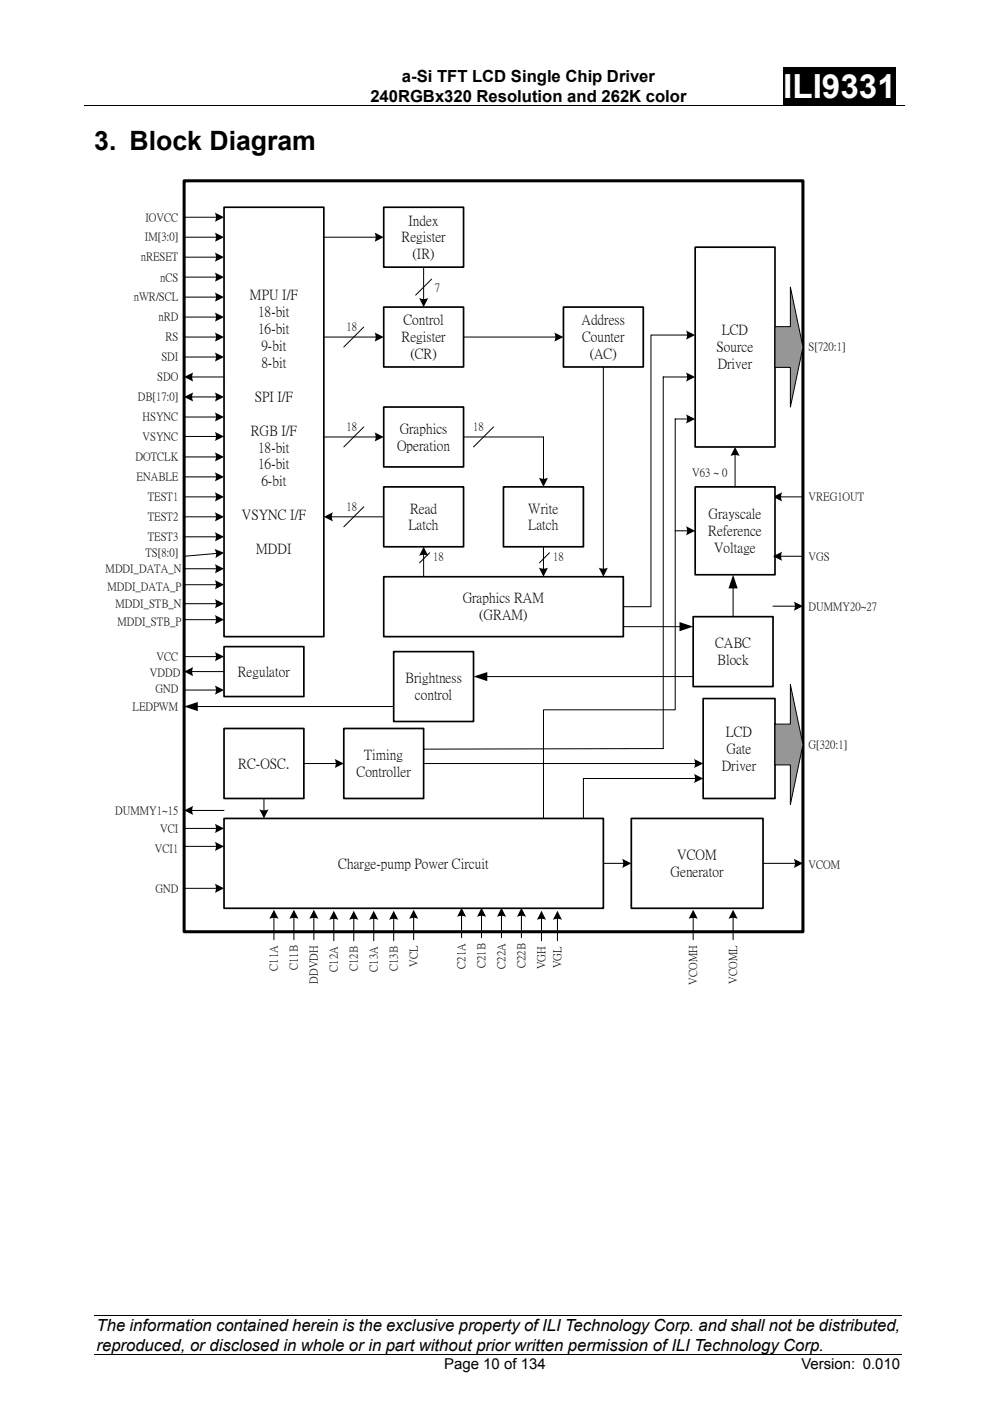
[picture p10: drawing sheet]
<svg xmlns="http://www.w3.org/2000/svg" width="210mm" height="297mm" viewBox="0 0 210 297" stroke-linecap="round" stroke-linejoin="round" font-family="sans-serif">
<path d="M166.1 14.2h23.9v8.1h-23.9z" fill="#000"/>
<path d="M17.8 22.4h174.1M20 278.9h171.3M20 287.2h171.3" fill="none" stroke="#000" stroke-width=".21"/>
<path d="M39.1 38.3h131.2v159.2h-131.2z" fill="#fff"/>
<path d="M39.1 38.3h131.2v159.2h-131.2z" fill="none" stroke="#000" stroke-width=".65"/>
<path d="M47.5 43.9h21.2v91.1h-21.2z" fill="#fff"/>
<path d="M47.5 43.9h21.2v91.1h-21.2z" fill="none" stroke="#000" stroke-width=".36"/>
<g fill="none" stroke="#000" stroke-width=".22">
<path d="M39.1 50.3h7M39.1 54.5h7M39.1 58.8h7M39.1 63h7M39.1 67.2h7M39.1 71.5h7M39.1 75.7h7M40.5 79.9h7M39.1 88.4h7M39.1 92.5h7M39.1 96.9h7M40.5 84.2h5.6"/>
<path d="M39.1 105.3h7M39.1 109.6h7M46.1 117.3l-7 .6"/>
</g>
<g fill="#000">
<path d="M45.6 49.3l1.9 1-1.9 1 .2-1.2z" fill-rule="evenodd"/>
<path d="M45.6 53.6l1.9 .9-1.9 1 .2-1.2z" fill-rule="evenodd"/>
<path d="M45.6 57.8l1.9 1-1.9 .9 .2-1.1z" fill-rule="evenodd"/>
<path d="M39.1 79.9l1.9-.9-.2 .7 .2 1.2z" fill-rule="evenodd"/>
<path d="M45.6 62l1.9 1-1.9 1 .2-1.2z" fill-rule="evenodd"/>
<path d="M45.6 66.3l1.9 .9-1.9 1 .2-1.2z" fill-rule="evenodd"/>
<path d="M45.6 70.5l1.9 1-1.9 .9 .2-1.1z" fill-rule="evenodd"/>
<path d="M45.6 74.7l1.9 1-1.9 1 .2-1.2z" fill-rule="evenodd"/>
<path d="M39.1 84.2l1.9-1-.2 .8 .2 1.1z" fill-rule="evenodd"/>
<path d="M45.6 83.2l1.9 1-1.9 .9 .2-1.1z" fill-rule="evenodd"/>
<path d="M45.6 87.4l1.9 1-1.9 1 .2-1.2z" fill-rule="evenodd"/>
<path d="M45.6 91.6l1.9 .9-1.9 1 .2-1.2z" fill-rule="evenodd"/>
<path d="M45.6 95.9l1.9 1-1.9 .9 .2-1.1z" fill-rule="evenodd"/>
<path d="M45.6 104.4l1.9 .9-1.9 1 .2-1.2z" fill-rule="evenodd"/>
<path d="M45.6 108.6l1.9 1-1.9 1 .2-1.2z" fill-rule="evenodd"/>
<path d="M45.5 116.4l2 .8-1.8 1.1 .1-.8z" fill-rule="evenodd"/>
</g>
<path d="M47.5 137.1h17v10.6h-17z" fill="#fff"/>
<path d="M47.5 137.1h17v10.6h-17z" fill="none" stroke="#000" stroke-width=".36"/>
<path d="M39.1 139.2h7M39.1 146.3h7" fill="none" stroke="#000" stroke-width=".22"/>
<g fill="#000">
<path d="M45.6 138.3l1.9 .9-1.9 1 .2-1.2z" fill-rule="evenodd"/>
<path d="M45.6 145.4l1.9 .9-1.9 1 .2-1.2z" fill-rule="evenodd"/>
</g>
<path d="M47.5 154.5h17v14.8h-17z" fill="#fff"/>
<path d="M47.5 154.5h17v14.8h-17z" fill="none" stroke="#000" stroke-width=".36"/>
<path d="M72.9 154.5h17v14.8h-17z" fill="#fff"/>
<path d="M72.9 154.5h17v14.8h-17z" fill="none" stroke="#000" stroke-width=".36"/>
<path d="M64.5 161.9h7" fill="none" stroke="#000" stroke-width=".22"/>
<path d="M71 160.9l1.9 1-1.9 .9 .2-1.1z" fill-rule="evenodd" fill="#000"/>
<path d="M47.5 173.5h80.5v19.1h-80.5z" fill="#fff"/>
<path d="M47.5 173.5h80.5v19.1h-80.5z" fill="none" stroke="#000" stroke-width=".36"/>
<path d="M165.4 105.3h4.9M39.1 175.6h7M58.1 194.4v4.8M62.3 194.4v4.8M66.6 194.4v4.8M70.8 194.6v4.9M75 194.6v4.9M87.7 194.4v4.8M106.4 193.9v4.9M110.6 193.9v4.9M114.9 194.6v4.9M118.2 194.6v4.9" fill="none" stroke="#000" stroke-width=".22"/>
<g fill="#000">
<path d="M164 105.3l1.9-.9-.2 1.1 .2 .8z" fill-rule="evenodd"/>
<path d="M45.6 174.7l1.9 .9-1.9 1 .2-1.2z" fill-rule="evenodd"/>
<path d="M58.1 192.9l1 1.9-.8-.2-1.2 .2z" fill-rule="evenodd"/>
<path d="M62.3 192.9l1 1.9-.8-.2-1.1 .2z" fill-rule="evenodd"/>
<path d="M66.6 192.9l.9 1.9-.7-.2-1.2 .2z" fill-rule="evenodd"/>
<path d="M70.8 193.1l1 1.9-.8-.2-1.2 .2z" fill-rule="evenodd"/>
<path d="M75 193.1l1 1.9-.8-.2-1.1 .2z" fill-rule="evenodd"/>
<path d="M87.7 192.9l1 1.9-.8-.2-1.1 .2z" fill-rule="evenodd"/>
<path d="M106.4 192.5l.9 1.9-.7-.2-1.2 .2z" fill-rule="evenodd"/>
<path d="M110.6 192.5l1 1.9-.8-.2-1.2 .2z" fill-rule="evenodd"/>
<path d="M114.9 193.1l.9 1.9-.8-.2-1.1 .2z" fill-rule="evenodd"/>
<path d="M118.2 193.1l1 1.9-.8-.2-1.1 .2z" fill-rule="evenodd"/>
</g>
<path d="M133.9 173.5h27.9v19.1h-27.9z" fill="#fff"/>
<path d="M133.9 173.5h27.9v19.1h-27.9z" fill="none" stroke="#000" stroke-width=".36"/>
<path d="M56 169.3v2.8M128 183h4.4M147 194.4v4.8M155.5 194.4v4.8M161.8 183h7" fill="none" stroke="#000" stroke-width=".22"/>
<g fill="#000">
<path d="M55 171.6l1.2 .2 .8-.2-1 1.9z" fill-rule="evenodd"/>
<path d="M132 182.1l1.9 .9-1.9 1 .2-1.2z" fill-rule="evenodd"/>
<path d="M147 192.9l1 1.9-.8-.2-1.2 .2z" fill-rule="evenodd"/>
<path d="M155.5 192.9l1 1.9-.8-.2-1.2 .2z" fill-rule="evenodd"/>
<path d="M168.4 182.1l1.9 .9-1.9 1 .2-1.2z" fill-rule="evenodd"/>
</g>
<path d="M81.4 43.9h16.9v12.7h-16.9z" fill="#fff"/>
<path d="M81.4 43.9h16.9v12.7h-16.9z" fill="none" stroke="#000" stroke-width=".36"/>
<path d="M68.7 50.3h11.2" fill="none" stroke="#000" stroke-width=".22"/>
<path d="M79.5 49.3l1.9 1-1.9 1 .2-1.2z" fill-rule="evenodd" fill="#000"/>
<path d="M81.4 65.1h16.9v12.7h-16.9z" fill="#fff"/>
<path d="M81.4 65.1h16.9v12.7h-16.9z" fill="none" stroke="#000" stroke-width=".36"/>
<path d="M89.9 56.6v7M91.5 59.2l-3.3 3.4M68.7 71.5h11.2M77.2 69.3l-4.3 4.3" fill="none" stroke="#000" stroke-width=".22"/>
<g fill="#000">
<path d="M79.5 70.5l1.9 1-1.9 .9 .2-1.1z" fill-rule="evenodd"/>
<path d="M88.9 63.2l1.2 .2 .7-.2-.9 1.9z" fill-rule="evenodd"/>
</g>
<path d="M81.4 86.3h16.9v12.7h-16.9z" fill="#fff"/>
<path d="M81.4 86.3h16.9v12.7h-16.9z" fill="none" stroke="#000" stroke-width=".36"/>
<path d="M68.7 92.6h11.2M77.2 90.5l-4.3 4.3" fill="none" stroke="#000" stroke-width=".22"/>
<path d="M79.5 91.7l1.9 .9-1.9 1 .2-1.2z" fill-rule="evenodd" fill="#000"/>
<path d="M81.4 103.2h16.9v12.7h-16.9z" fill="#fff"/>
<path d="M81.4 103.2h16.9v12.7h-16.9z" fill="none" stroke="#000" stroke-width=".36"/>
<path d="M104.7 90.5l-4.3 4.3M115.3 92.6v9.2M70.1 109.6h11.3M77.2 107.5l-4.3 4.2" fill="none" stroke="#000" stroke-width=".22"/>
<g fill="#000">
<path d="M68.7 109.6l1.9-1-.2 .8 .2 1.2z" fill-rule="evenodd"/>
<path d="M114.3 101.3l1.2 .2 .7-.2-.9 1.9z" fill-rule="evenodd"/>
</g>
<path d="M106.8 103.2h16.9v12.7h-16.9z" fill="#fff"/>
<path d="M106.8 103.2h16.9v12.7h-16.9z" fill="none" stroke="#000" stroke-width=".36"/>
<path d="M98.3 92.6h17" fill="none" stroke="#000" stroke-width=".22"/>
<path d="M81.4 122.3h50.8v12.7h-50.8z" fill="#fff"/>
<path d="M81.4 122.3h50.8v12.7h-50.8z" fill="none" stroke="#000" stroke-width=".36"/>
<path d="M89.9 117.4v4.9M91.1 117.2l-2.1 2.1M115.3 115.9v4.9M116.5 117.2l-2.1 2.1" fill="none" stroke="#000" stroke-width=".22"/>
<g fill="#000">
<path d="M89.9 115.9l.9 2-.7-.3-1.2 .3z" fill-rule="evenodd"/>
<path d="M114.3 120.4l1.2 .2 .7-.2-.9 1.9z" fill-rule="evenodd"/>
</g>
<path d="M119.5 65.1h16.9v12.7h-16.9z" fill="#fff"/>
<path d="M119.5 65.1h16.9v12.7h-16.9z" fill="none" stroke="#000" stroke-width=".36"/>
<path d="M98.3 71.5h19.7M128 77.8v43" fill="none" stroke="#000" stroke-width=".22"/>
<g fill="#000">
<path d="M117.6 70.5l1.9 1-1.9 .9 .2-1.1z" fill-rule="evenodd"/>
<path d="M127 120.4l1.2 .2 .7-.2-.9 1.9z" fill-rule="evenodd"/>
</g>
<path d="M147.4 52.4h17v42.4h-17z" fill="#fff"/>
<path d="M147.4 52.4h17v42.4h-17z" fill="none" stroke="#000" stroke-width=".36"/>
<path d="M146 71h-7.9v57.6h-5.9" fill="none" stroke="#000" stroke-width=".22"/>
<path d="M145.5 70.1l1.9 .9-1.9 1 .2-1.2z" fill-rule="evenodd" fill="#000"/>
<path d="M147.4 103.2h17v18.7h-17z" fill="#fff"/>
<path d="M147.4 103.2h17v18.7h-17z" fill="none" stroke="#000" stroke-width=".36"/>
<path d="M155.9 96.2v7" fill="none" stroke="#000" stroke-width=".22"/>
<path d="M155.9 94.8l1 1.9-.8-.2-1.2 .2z" fill-rule="evenodd" fill="#000"/>
<path d="M167.6 60.9l2.7 12.7-2.7 12.7v-8.4h-3.2v-8.6h3.2z" fill-rule="evenodd" fill="#969696"/>
<path d="M167.6 60.9l2.7 12.7-2.7 12.7v-8.4h-3.2v-8.6h3.2z" fill="none" stroke="#000" stroke-width=".21"/>
<path d="M149.1 148.1h15.3v21.2h-15.3z" fill="#fff"/>
<path d="M149.1 148.1h15.3v21.2h-15.3z" fill="none" stroke="#000" stroke-width=".36"/>
<path d="M146 88.8h-2.8v61.7h-27.9v23M143.2 112.5h2.8M147.7 165.1h-24v8.4" fill="none" stroke="#000" stroke-width=".22"/>
<g fill="#000">
<path d="M145.5 87.9l1.9 .9-1.9 1 .2-1.2z" fill-rule="evenodd"/>
<path d="M145.5 111.6l1.9 .9-1.9 1 .2-1.2z" fill-rule="evenodd"/>
<path d="M147.2 164.1l1.9 1-1.9 .9 .2-1.1z" fill-rule="evenodd"/>
</g>
<path d="M167.6 145.1l2.7 12.8-2.7 12.7v-8.4h-3.2v-8.7h3.2z" fill-rule="evenodd" fill="#969696"/>
<path d="M167.6 145.1l2.7 12.8-2.7 12.7v-8.4h-3.2v-8.7h3.2z" fill="none" stroke="#000" stroke-width=".21"/>
<g fill="none" stroke="#000" stroke-width=".22">
<path d="M39.1 46.1h7M146 79.9h-5.3v78.8l-50.8 .1M39.1 101.1h7M39.1 113.8h7M165.4 117.9h4.9M39.1 120.6h7M39.1 124h7M39.1 128h7M39.1 131.4h7M164 128.5h4.8M40.5 142.4h7M39.1 179.5h7"/>
<path d="M40.5 171.8h7M89.9 161.9h57.8M39.1 188.3h7M79.3 194.6v4.9M83.5 194.6v4.9M97.9 193.9v4.9M102.1 193.9v4.9"/>
</g>
<g fill="#000">
<path d="M45.6 45.1l1.9 1-1.9 .9 .2-1.1z" fill-rule="evenodd"/>
<path d="M145.5 79l1.9 .9-1.9 1 .2-1.2z" fill-rule="evenodd"/>
<path d="M45.6 100.1l1.9 1-1.9 1 .2-1.2z" fill-rule="evenodd"/>
<path d="M45.6 112.8l1.9 1-1.9 1 .2-1.2z" fill-rule="evenodd"/>
<path d="M164 117.9l1.9-.9-.2 1.1 .2 .8z" fill-rule="evenodd"/>
<path d="M45.6 119.6l1.9 1-1.9 1 .2-1.2z" fill-rule="evenodd"/>
<path d="M45.6 123l1.9 1-1.9 .9 .2-1.1z" fill-rule="evenodd"/>
<path d="M45.6 127l1.9 1-1.9 1 .2-1.2z" fill-rule="evenodd"/>
<path d="M45.6 130.4l1.9 1-1.9 1 .2-1.2z" fill-rule="evenodd"/>
<path d="M168.4 127.6l1.9 .9-1.9 1 .2-1.2z" fill-rule="evenodd"/>
<path d="M39.1 142.4l1.9-1-.2 .8 .2 1.2z" fill-rule="evenodd"/>
<path d="M39.1 171.8l1.9-.9-.2 1.1 .2 .8z" fill-rule="evenodd"/>
<path d="M45.6 178.5l1.9 1-1.9 .9 .2-1.1z" fill-rule="evenodd"/>
<path d="M147.2 160.9l1.9 1-1.9 .9 .2-1.1z" fill-rule="evenodd"/>
<path d="M45.6 187.4l1.9 .9-1.9 1 .2-1.2z" fill-rule="evenodd"/>
<path d="M79.3 193.1l.9 1.9-.7-.2-1.2 .2z" fill-rule="evenodd"/>
<path d="M83.5 193.1l1 1.9-.8-.2-1.2 .2z" fill-rule="evenodd"/>
<path d="M97.9 192.5l1 1.9-.8-.2-1.2 .2z" fill-rule="evenodd"/>
<path d="M102.1 192.5l1 1.9-.8-.2-1.1 .2z" fill-rule="evenodd"/>
</g>
<path d="M83.5 138.2h16.9v14.8h-16.9z" fill="#fff"/>
<path d="M83.5 138.2h16.9v14.8h-16.9z" fill="none" stroke="#000" stroke-width=".36"/>
<path d="M147 130.7h17v14.9h-17z" fill="#fff"/>
<path d="M147 130.7h17v14.9h-17z" fill="none" stroke="#000" stroke-width=".36"/>
<path d="M132.2 132.9h12.2M155.5 124.5v6.2M41.7 149.8h41.8M103.1 143.4h43.9" fill="none" stroke="#000" stroke-width=".22"/>
<path d="M144.1 131.9l2.9 1-2.9 .9zM155.5 121.9l1 2.9h-2zM39.1 149.8l2.9-1v2zM100.4 143.4l3-.9v1.9z" fill="#000"/>
<text font-size="7" fill="#fff" x="166.1" y="20.8">ILI9331</text>
<text font-size="5.7" x="20" y="31.7">3. Block Diagram</text>
<g font-size="3.5">
<text x="85.2" y="17.5">a-Si TFT LCD Single Chip Driver</text>
<text x="78.5" y="21.5">240RGBx320 Resolution and 262K color</text>
<text x="20.5" y="286.3">reproduced, or disclosed in whole or in part without prior written permission of ILI Technology Corp.</text>
<text x="20.5" y="282.3">The information contained herein is the exclusive property of ILI Technology Corp. and shall not be distributed,</text>
</g>
<g font-size="3.2">
<text x="94.2" y="290.2">Page 10 of 134</text>
<text x="170" y="290.2">Version: 0.010</text>
</g>
<g font-size="3">
<text x="86.7" y="47.6">Index</text>
<text x="85.2" y="51.2">Register</text>
<text x="87.5" y="54.8">(IR)</text>
<text x="53" y="63.5">MPU I/F</text>
<text x="54.7" y="67">18-bit</text>
<text x="54.7" y="70.6">16-bit</text>
<text x="85.6" y="68.8">Control</text>
<text x="123.4" y="68.8">Address</text>
<text x="153.1" y="70.9">LCD</text>
<text x="55.4" y="74.2">9-bit</text>
<text x="55.4" y="77.8">8-bit</text>
<text x="85.2" y="72.3">Register</text>
<text x="87" y="75.9">(CR)</text>
<text x="123.4" y="72.3">Counter</text>
<text x="125.1" y="75.9">(AC)</text>
<text x="152" y="74.5">Source</text>
<text x="152.3" y="78.1">Driver</text>
<text x="54" y="85">SPI I/F</text>
<text x="53.2" y="92.1">RGB I/F</text>
<text x="54.7" y="95.7">18-bit</text>
<text x="84.2" y="95.3">Operation</text>
<text x="84.8" y="91.7">Graphics</text>
<text x="54.7" y="99.3">16-bit</text>
<text x="55.4" y="102.9">6-bit</text>
<text x="51.3" y="110.1">VSYNC I/F</text>
<text x="86.7" y="112.2">Latch</text>
<text x="87" y="108.7">Read</text>
<text x="112.1" y="108.7">Write</text>
<text x="112.1" y="112.2">Latch</text>
<text x="150.2" y="113.4">Reference</text>
<text x="150.3" y="109.8">Grayscale</text>
<text x="54.4" y="117.2">MDDI</text>
<text x="151.5" y="117">Voltage</text>
<text x="98.1" y="127.7">Graphics RAM</text>
<text x="101.6" y="131.3">(GRAM)</text>
<text x="151.7" y="137.2">CABC</text>
<text x="50.4" y="143.3">Regulator</text>
<text x="152.1" y="140.8">Block</text>
<text x="86" y="144.7">Brightness</text>
<text x="88" y="148.3">control</text>
<text x="153.9" y="156">LCD</text>
<text x="77.3" y="161">Timing</text>
<text x="154.1" y="159.6">Gate</text>
<text x="50.5" y="162.8">RC-OSC.</text>
<text x="75.6" y="164.5">Controller</text>
<text x="153.1" y="163.2">Driver</text>
<text x="71.8" y="183.9">Charge-pump Power Circuit</text>
<text x="142.2" y="185.7">Generator</text>
<text x="143.7" y="182.1">VCOM</text>
</g>
<g font-size="2.4">
<text x="30.8" y="46.8">IOVCC</text>
<text x="30.7" y="51">IM[3:0]</text>
<text x="29.8" y="55.2">nRESET</text>
<text x="34" y="59.5">nCS</text>
<text x="28.4" y="63.7">nWR/SCL</text>
<text x="92.2" y="61.6">7</text>
<text x="33.6" y="67.9">nRD</text>
<text x="73.5" y="70.1">18</text>
<text x="34.2" y="76.4">SDI</text>
<text x="35.1" y="72.2">RS</text>
<text x="171.5" y="74.3">S[720:1]</text>
<text x="33.4" y="80.6">SDO</text>
<text x="29.2" y="84.9">DB[17:0]</text>
<text x="30.2" y="89.1">HSYNC</text>
<text x="30.2" y="93.3">VSYNC</text>
<text x="73.5" y="91.2">18</text>
<text x="100.4" y="91.2">18</text>
<text x="28.7" y="97.6">DOTCLK</text>
<text x="29" y="101.8">ENABLE</text>
<text x="146.8" y="101">V63 ~ 0</text>
<text x="31.3" y="106">TEST1</text>
<text x="171.5" y="106">VREG1OUT</text>
<text x="31.3" y="110.3">TEST2</text>
<text x="73.5" y="108.2">18</text>
<text x="30.8" y="117.9">TS[8:0]</text>
<text x="31.3" y="114.5">TEST3</text>
<text x="91.9" y="118.7">18</text>
<text x="117.3" y="118.7">18</text>
<text x="171.5" y="118.7">VGS</text>
<text x="22.4" y="121.3">MDDI_DATA_N</text>
<text x="22.8" y="125.1">MDDI_DATA_P</text>
<text x="24.5" y="128.7">MDDI_STB_N</text>
<text x="171.5" y="129.3">DUMMY20~27</text>
<text x="24.9" y="132.5">MDDI_STB_P</text>
<text x="31.8" y="143.3">VDDD</text>
<text x="33.2" y="139.9">VCC</text>
<text x="33" y="146.7">GND</text>
<text x="28.1" y="150.5">LEDPWM</text>
<text x="171.5" y="158.6">G[320:1]</text>
<text x="24.4" y="172.5">DUMMY1~15</text>
<text x="34" y="176.3">VCI</text>
<text x="32.9" y="180.6">VCI1</text>
<text x="171.5" y="184">VCOM</text>
<text x="33" y="189">GND</text>
<text x="58.8" y="205.8" transform="rotate(-90 58.8 205.8)">C11A</text>
<text x="63" y="205.7" transform="rotate(-90 63 205.7)">C11B</text>
<text x="67.3" y="208.5" transform="rotate(-90 67.3 208.5)">DDVDH</text>
<text x="71.5" y="206" transform="rotate(-90 71.5 206)">C12A</text>
<text x="75.8" y="205.9" transform="rotate(-90 75.8 205.9)">C12B</text>
<text x="80" y="206" transform="rotate(-90 80 206)">C13A</text>
<text x="84.2" y="205.9" transform="rotate(-90 84.2 205.9)">C13B</text>
<text x="88.5" y="204.9" transform="rotate(-90 88.5 204.9)">VCL</text>
<text x="98.6" y="205.4" transform="rotate(-90 98.6 205.4)">C21A</text>
<text x="102.8" y="205.3" transform="rotate(-90 102.8 205.3)">C21B</text>
<text x="107.1" y="205.4" transform="rotate(-90 107.1 205.4)">C22A</text>
<text x="111.3" y="205.3" transform="rotate(-90 111.3 205.3)">C22B</text>
<text x="115.5" y="205.5" transform="rotate(-90 115.5 205.5)">VGH</text>
<text x="118.9" y="205.3" transform="rotate(-90 118.9 205.3)">VGL</text>
<text x="147.7" y="208.8" transform="rotate(-90 147.7 208.8)">VCOMH</text>
<text x="156.2" y="208.5" transform="rotate(-90 156.2 208.5)">VCOML</text>
</g>
</svg>
